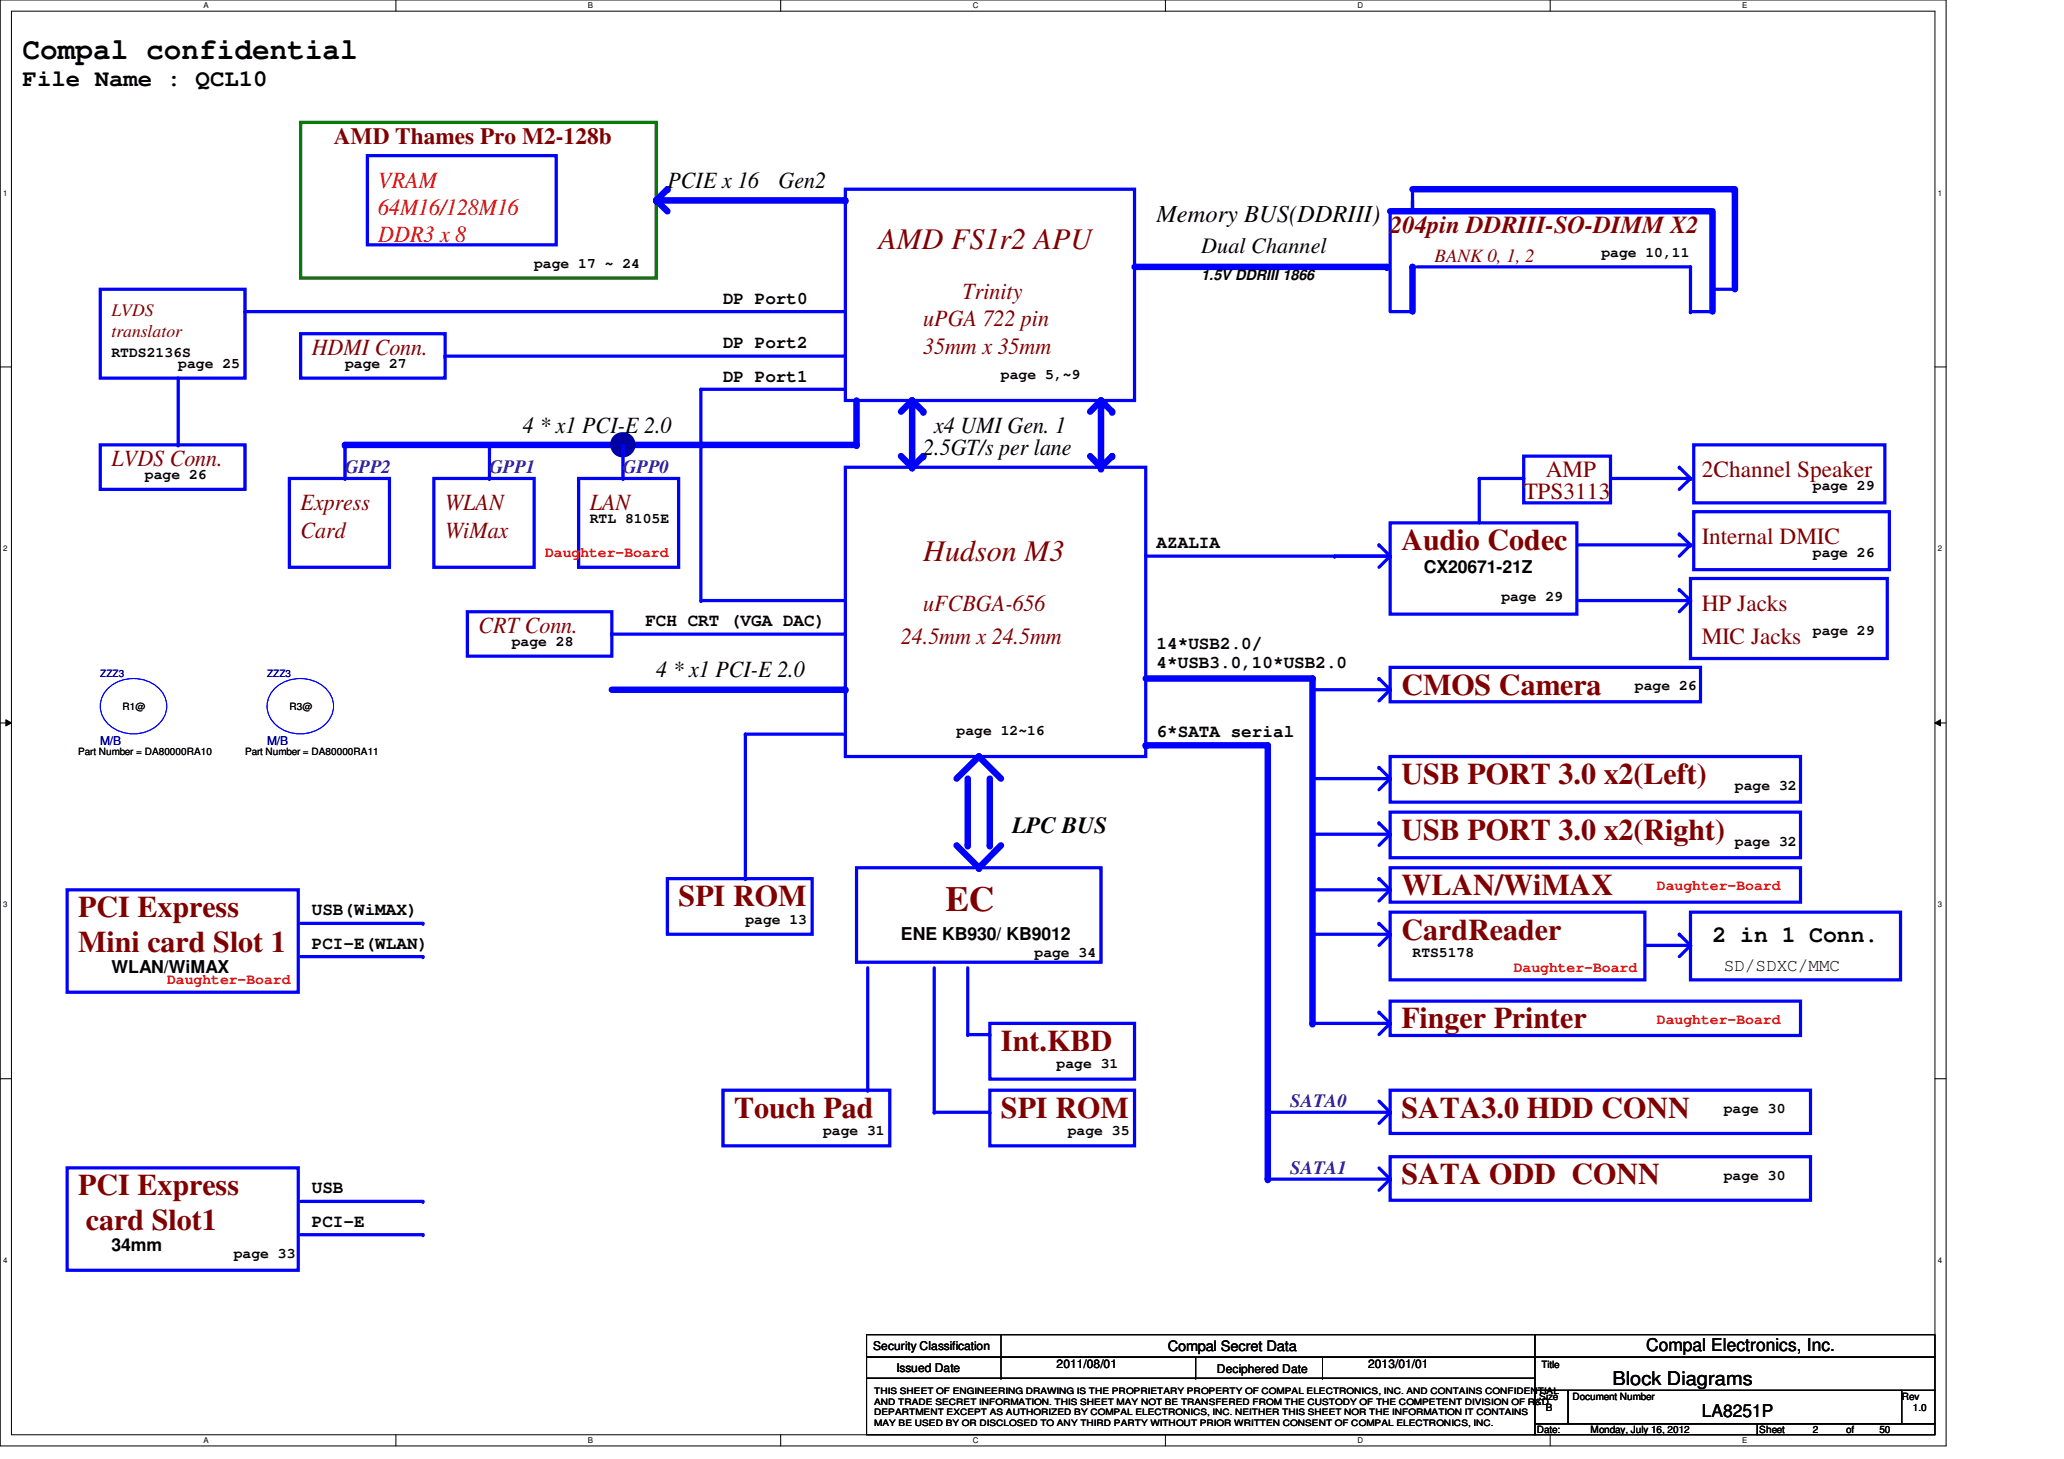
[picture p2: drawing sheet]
<svg xmlns="http://www.w3.org/2000/svg" width="297mm" height="210mm" viewBox="0 0 297 210" stroke-linecap="round" stroke-linejoin="round" font-family="sans-serif">
<path d="M0 0h280.1v208h-280.1zM1.6 1.6h276.9v204.8h-276.9z" fill="none" stroke="#000" stroke-width=".14"/>
<g fill="#fff">
<path d="M29.3 .2h.7v1.2h-.7z"/>
<path d="M29.3 206.6h.7v1.2h-.7z"/>
</g>
<path d="M57 0v1.6M57 206.4v1.6" fill="none" stroke="#000" stroke-width=".14"/>
<g fill="#fff">
<path d="M84.6 .2h.7v1.2h-.7z"/>
<path d="M84.6 206.6h.7v1.2h-.7z"/>
</g>
<path d="M112.3 0v1.6M112.3 206.4v1.6" fill="none" stroke="#000" stroke-width=".14"/>
<g fill="#fff">
<path d="M140 .2h.8v1.2h-.8z"/>
<path d="M140 206.6h.8v1.2h-.8z"/>
</g>
<path d="M167.7 0v1.6M167.7 206.4v1.6" fill="none" stroke="#000" stroke-width=".14"/>
<g fill="#fff">
<path d="M195.4 .2h.7v1.2h-.7z"/>
<path d="M195.4 206.6h.7v1.2h-.7z"/>
</g>
<path d="M223.1 0v1.6M223.1 206.4v1.6" fill="none" stroke="#000" stroke-width=".14"/>
<g fill="#fff">
<path d="M250.7 .2h.8v1.2h-.8z"/>
<path d="M250.7 206.6h.8v1.2h-.8z"/>
<path d="M.5 27.2h.6v1.2h-.6z"/>
<path d="M278.9 27.2h.6v1.2h-.6z"/>
<path d="M.5 78.4h.6v1.1h-.6z"/>
<path d="M278.9 78.4h.6v1.1h-.6z"/>
</g>
<path d="M0 52.8h1.6M278.5 52.8h1.6" fill="none" stroke="#000" stroke-width=".14"/>
<g fill="#fff">
<path d="M.5 129.6h.6v1.2h-.6z"/>
<path d="M278.9 129.6h.6v1.2h-.6z"/>
</g>
<path d="M0 104h1.6M.8 103.5l.8 .5-.8 .4zM278.5 104l.8-.5v.9zM278.5 104h1.6" fill="none" stroke="#000" stroke-width=".14"/>
<path d="M.8 103.5l.8 .5-.8 .4zM278.5 104l.8-.5v.9z" fill="#000"/>
<g fill="#fff">
<path d="M.5 180.8h.6v1.1h-.6z"/>
<path d="M278.9 180.8h.6v1.1h-.6z"/>
</g>
<path d="M0 155.2h1.6M278.5 155.2h1.6" fill="none" stroke="#000" stroke-width=".14"/>
<path d="M131.3 57.6v9.6" fill="none" stroke="#00f" stroke-width=".93"/>
<circle cx="131.3" cy="67.2" r=".47" fill="#00f"/>
<path d="M158.4 57.6v9.8" fill="none" stroke="#00f" stroke-width=".93"/>
<circle cx="158.4" cy="67.4" r=".47" fill="#00f"/>
<path d="M121.7 27.2h41.6v30.4h-41.6zM121.7 67.2h43.2v41.6h-43.2z" fill="none" stroke="#00f" stroke-width=".47"/>
<path d="M158.4 57.6l1.7 1.6" fill="none" stroke="#00f" stroke-width=".93"/>
<circle cx="160.1" cy="59.2" r=".47" fill="#00f"/>
<path d="M158.4 57.6l-1.5 1.6" fill="none" stroke="#00f" stroke-width=".93"/>
<circle cx="158.4" cy="57.6" r=".47" fill="#00f"/>
<path d="M160.1 65.6l-1.7 1.6" fill="none" stroke="#00f" stroke-width=".93"/>
<circle cx="160.1" cy="65.6" r=".47" fill="#00f"/>
<path d="M156.9 65.6l1.5 1.6" fill="none" stroke="#00f" stroke-width=".93"/>
<circle cx="158.4" cy="67.2" r=".47" fill="#00f"/>
<path d="M131.3 57.6l1.6 1.6" fill="none" stroke="#00f" stroke-width=".93"/>
<circle cx="132.9" cy="59.2" r=".47" fill="#00f"/>
<path d="M131.3 57.6l-1.6 1.6" fill="none" stroke="#00f" stroke-width=".93"/>
<circle cx="131.3" cy="57.6" r=".47" fill="#00f"/>
<path d="M132.9 65.6l-1.6 1.6" fill="none" stroke="#00f" stroke-width=".93"/>
<circle cx="132.9" cy="65.6" r=".47" fill="#00f"/>
<path d="M129.7 65.6l1.6 1.6" fill="none" stroke="#00f" stroke-width=".93"/>
<circle cx="131.3" cy="67.2" r=".47" fill="#00f"/>
<path d="M163.3 38.4h36.3M203.3 27.2h46.4v14.4" fill="none" stroke="#00f" stroke-width=".93"/>
<path d="M203.3 27.2v3.2v-1.6" fill="none" stroke="#00f" stroke-width=".47"/>
<circle cx="199.6" cy="38.4" r=".47" fill="#00f"/>
<path d="M200.1 30.4v14.4h3.2M246.5 41.6h3.2" fill="none" stroke="#00f" stroke-width=".47"/>
<circle cx="246.5" cy="41.6" r=".23" fill="#00f"/>
<path d="M200.1 30.4h46.4v14.4" fill="none" stroke="#00f" stroke-width=".93"/>
<path d="M243.3 44.8h3.2" fill="none" stroke="#00f" stroke-width=".47"/>
<circle cx="243.3" cy="44.8" r=".23" fill="#00f"/>
<path d="M203.3 38.4v6.4" fill="none" stroke="#00f" stroke-width=".93"/>
<circle cx="203.3" cy="38.4" r=".47" fill="#00f"/>
<path d="M243.3 38.4v6.4" fill="none" stroke="#00f" stroke-width=".47"/>
<circle cx="243.3" cy="44.8" r=".23" fill="#00f"/>
<path d="M203.9 38.4h39.4" fill="none" stroke="#00f" stroke-width=".47"/>
<circle cx="243.3" cy="38.4" r=".23" fill="#00f"/>
<path d="M43.3 17.6h51.1v22.4h-51.1z" fill="none" stroke="#008000" stroke-width=".47"/>
<path d="M52.9 22.4h27.1v12.8h-27.1zM198.5 126.4l1.6 1.6M200.1 124.8h59v5h-59z" fill="none" stroke="#00f" stroke-width=".47"/>
<circle cx="198.5" cy="126.4" r=".23" fill="#00f"/>
<path d="M188.9 128h11.2" fill="none" stroke="#00f" stroke-width=".47"/>
<circle cx="200.1" cy="128" r=".23" fill="#00f"/>
<path d="M200.1 128l-1.6 1.6" fill="none" stroke="#00f" stroke-width=".47"/>
<circle cx="200.1" cy="128" r=".23" fill="#00f"/>
<path d="M243.3 68.8l-1.6 1.6" fill="none" stroke="#00f" stroke-width=".47"/>
<circle cx="243.3" cy="68.8" r=".23" fill="#00f"/>
<path d="M241.7 67.2l1.6 1.6" fill="none" stroke="#00f" stroke-width=".47"/>
<circle cx="241.7" cy="67.2" r=".23" fill="#00f"/>
<path d="M212.9 68.8v6.4" fill="none" stroke="#00f" stroke-width=".47"/>
<circle cx="212.9" cy="68.8" r=".23" fill="#00f"/>
<path d="M200.1 108.8h59v6.6h-59zM200.1 112l-1.6 1.6" fill="none" stroke="#00f" stroke-width=".47"/>
<circle cx="200.1" cy="112" r=".23" fill="#00f"/>
<path d="M188.9 112h11.2" fill="none" stroke="#00f" stroke-width=".47"/>
<circle cx="200.1" cy="112" r=".23" fill="#00f"/>
<path d="M198.5 110.4l1.6 1.6" fill="none" stroke="#00f" stroke-width=".47"/>
<circle cx="198.5" cy="110.4" r=".23" fill="#00f"/>
<path d="M198.5 158.4l1.6 1.6" fill="none" stroke="#00f" stroke-width=".47"/>
<circle cx="200.1" cy="160" r=".23" fill="#00f"/>
<path d="M200.1 160l-1.6 1.6" fill="none" stroke="#00f" stroke-width=".47"/>
<circle cx="200.1" cy="160" r=".23" fill="#00f"/>
<path d="M182.5 160h17.6" fill="none" stroke="#00f" stroke-width=".47"/>
<circle cx="200.1" cy="160" r=".23" fill="#00f"/>
<path d="M200.1 156.8h60.5v6.3h-60.5zM200.1 166.4h60.5v6.3h-60.5z" fill="none" stroke="#00f" stroke-width=".47"/>
<path d="M182.5 107.2v62.4" fill="none" stroke="#00f" stroke-width=".93"/>
<circle cx="182.5" cy="169.6" r=".47" fill="#00f"/>
<path d="M243.3 78.4l-1.6 1.6" fill="none" stroke="#00f" stroke-width=".47"/>
<circle cx="243.3" cy="78.4" r=".23" fill="#00f"/>
<path d="M227.3 78.4h16" fill="none" stroke="#00f" stroke-width=".47"/>
<circle cx="243.3" cy="78.4" r=".23" fill="#00f"/>
<path d="M241.7 76.8l1.6 1.6" fill="none" stroke="#00f" stroke-width=".47"/>
<circle cx="241.7" cy="76.8" r=".23" fill="#00f"/>
<path d="M243.8 73.6h28.1v8.4h-28.1zM198.5 118.4l1.6 1.6" fill="none" stroke="#00f" stroke-width=".47"/>
<circle cx="198.5" cy="118.4" r=".23" fill="#00f"/>
<path d="M188.9 120h11.2" fill="none" stroke="#00f" stroke-width=".47"/>
<circle cx="200.1" cy="120" r=".23" fill="#00f"/>
<path d="M200.1 120l-1.6 1.6" fill="none" stroke="#00f" stroke-width=".47"/>
<circle cx="200.1" cy="120" r=".23" fill="#00f"/>
<path d="M198.5 97.6l1.6 1.6" fill="none" stroke="#00f" stroke-width=".47"/>
<circle cx="198.5" cy="97.6" r=".23" fill="#00f"/>
<path d="M200.1 99.2l-1.6 1.6" fill="none" stroke="#00f" stroke-width=".47"/>
<circle cx="200.1" cy="99.2" r=".23" fill="#00f"/>
<path d="M188.9 99.2h11.2" fill="none" stroke="#00f" stroke-width=".47"/>
<circle cx="200.1" cy="99.2" r=".23" fill="#00f"/>
<path d="M198.5 78.4l1.6 1.6M200.1 75.2h26.8v13.1h-26.8zM200.1 96h44.6v5h-44.6z" fill="none" stroke="#00f" stroke-width=".47"/>
<circle cx="198.5" cy="78.4" r=".23" fill="#00f"/>
<path d="M200.1 80l-1.6 1.6" fill="none" stroke="#00f" stroke-width=".47"/>
<circle cx="200.1" cy="80" r=".23" fill="#00f"/>
<path d="M243.8 64h27.5v8.3h-27.5zM192.1 80h8" fill="none" stroke="#00f" stroke-width=".47"/>
<circle cx="192.1" cy="80" r=".23" fill="#00f"/>
<path d="M164.9 107.2h17.6" fill="none" stroke="#00f" stroke-width=".93"/>
<circle cx="164.9" cy="107.2" r=".47" fill="#00f"/>
<path d="M164.9 97.6h24" fill="none" stroke="#00f" stroke-width=".93"/>
<circle cx="188.9" cy="97.6" r=".47" fill="#00f"/>
<path d="M188.9 97.6v49.6" fill="none" stroke="#00f" stroke-width=".93"/>
<circle cx="188.9" cy="147.2" r=".47" fill="#00f"/>
<path d="M164.9 80h35.2" fill="none" stroke="#00f" stroke-width=".47"/>
<circle cx="200.1" cy="80" r=".23" fill="#00f"/>
<path d="M243.3 83.2h28.3v11.5h-28.3zM243.3 86.4l-1.6 1.6M200.1 116.8h59v6.6h-59z" fill="none" stroke="#00f" stroke-width=".47"/>
<circle cx="243.3" cy="86.4" r=".23" fill="#00f"/>
<path d="M227.3 86.4h16" fill="none" stroke="#00f" stroke-width=".47"/>
<circle cx="243.3" cy="86.4" r=".23" fill="#00f"/>
<path d="M241.7 84.8l1.6 1.6" fill="none" stroke="#00f" stroke-width=".47"/>
<circle cx="241.7" cy="84.8" r=".23" fill="#00f"/>
<path d="M200.1 169.6l-1.6 1.6" fill="none" stroke="#00f" stroke-width=".47"/>
<circle cx="200.1" cy="169.6" r=".23" fill="#00f"/>
<path d="M182.5 169.6h17.6" fill="none" stroke="#00f" stroke-width=".47"/>
<circle cx="200.1" cy="169.6" r=".23" fill="#00f"/>
<path d="M198.5 168l1.6 1.6" fill="none" stroke="#00f" stroke-width=".47"/>
<circle cx="200.1" cy="169.6" r=".23" fill="#00f"/>
<path d="M142.4 112v9.6" fill="none" stroke="#00f" stroke-width=".93"/>
<circle cx="142.4" cy="121.6" r=".47" fill="#00f"/>
<path d="M139.3 112v9.6" fill="none" stroke="#00f" stroke-width=".93"/>
<circle cx="139.3" cy="121.6" r=".47" fill="#00f"/>
<path d="M140.9 108.8l-3.2 3.2" fill="none" stroke="#00f" stroke-width=".93"/>
<circle cx="140.9" cy="108.8" r=".47" fill="#00f"/>
<path d="M140.9 108.8l3.2 3.2" fill="none" stroke="#00f" stroke-width=".93"/>
<circle cx="140.9" cy="108.8" r=".47" fill="#00f"/>
<path d="M137.7 121.6l3.2 3.2" fill="none" stroke="#00f" stroke-width=".93"/>
<circle cx="140.9" cy="124.8" r=".47" fill="#00f"/>
<path d="M144.1 121.6l-3.2 3.2" fill="none" stroke="#00f" stroke-width=".93"/>
<circle cx="140.9" cy="124.8" r=".47" fill="#00f"/>
<path d="M134.4 139.2v20.8M104.1 156.8h24v8h-24zM142.4 147.2h20.9v8h-20.9zM142.4 156.8h20.9v8h-20.9z" fill="none" stroke="#00f" stroke-width=".47"/>
<circle cx="134.4" cy="160" r=".23" fill="#00f"/>
<path d="M124.9 139.2v17.6" fill="none" stroke="#00f" stroke-width=".47"/>
<circle cx="124.9" cy="156.8" r=".23" fill="#00f"/>
<path d="M134.4 160h8" fill="none" stroke="#00f" stroke-width=".47"/>
<circle cx="142.4" cy="160" r=".23" fill="#00f"/>
<path d="M139.3 148.8h3.1" fill="none" stroke="#00f" stroke-width=".47"/>
<circle cx="142.4" cy="148.8" r=".23" fill="#00f"/>
<path d="M123.3 124.8h35.1v13.6h-35.1zM139.3 139.2v9.6" fill="none" stroke="#00f" stroke-width=".47"/>
<circle cx="139.3" cy="148.8" r=".23" fill="#00f"/>
<path d="M9.6 128h33.3v14.7h-33.3zM43.3 137.6h17.6" fill="none" stroke="#00f" stroke-width=".47"/>
<circle cx="60.9" cy="137.6" r=".23" fill="#00f"/>
<path d="M43.3 132.8h17.6" fill="none" stroke="#00f" stroke-width=".47"/>
<circle cx="60.9" cy="132.8" r=".23" fill="#00f"/>
<path d="M107.3 105.6h14.4" fill="none" stroke="#00f" stroke-width=".47"/>
<circle cx="107.3" cy="105.6" r=".23" fill="#00f"/>
<path d="M107.3 105.6v20.8" fill="none" stroke="#00f" stroke-width=".47"/>
<circle cx="107.3" cy="126.4" r=".23" fill="#00f"/>
<path d="M96.1 126.4h20.8v8h-20.8z" fill="none" stroke="#00f" stroke-width=".47"/>
<path d="M94.4 28.8h27.3" fill="none" stroke="#00f" stroke-width=".93"/>
<circle cx="121.7" cy="28.8" r=".47" fill="#00f"/>
<path d="M96.1 27.2l-1.7 1.6" fill="none" stroke="#00f" stroke-width=".93"/>
<circle cx="96.1" cy="27.2" r=".47" fill="#00f"/>
<path d="M94.4 28.8l1.7 1.6" fill="none" stroke="#00f" stroke-width=".93"/>
<circle cx="94.4" cy="28.8" r=".47" fill="#00f"/>
<path d="M35.3 44.8h86.4M14.4 64h20.9v6.4h-20.9z" fill="none" stroke="#00f" stroke-width=".47"/>
<circle cx="35.3" cy="44.8" r=".23" fill="#00f"/>
<path d="M14.4 41.6h20.9v12.8h-20.9zM25.7 54.4v9.6" fill="none" stroke="#00f" stroke-width=".47"/>
<circle cx="25.7" cy="64" r=".23" fill="#00f"/>
<path d="M64 51.2h57.7" fill="none" stroke="#00f" stroke-width=".47"/>
<circle cx="64" cy="51.2" r=".23" fill="#00f"/>
<path d="M43.3 48h20.7v6.4h-20.7zM100.9 56h20.8" fill="none" stroke="#00f" stroke-width=".47"/>
<circle cx="100.9" cy="56" r=".23" fill="#00f"/>
<path d="M100.9 56v30.4" fill="none" stroke="#00f" stroke-width=".47"/>
<circle cx="100.9" cy="86.4" r=".23" fill="#00f"/>
<path d="M100.9 86.4h20.8" fill="none" stroke="#00f" stroke-width=".47"/>
<circle cx="121.7" cy="86.4" r=".23" fill="#00f"/>
<path d="M67.3 88h20.7v6.4h-20.7zM88 91.2h33.7" fill="none" stroke="#00f" stroke-width=".47"/>
<circle cx="88" cy="91.2" r=".23" fill="#00f"/>
<path d="M123.3 57.6v6.4" fill="none" stroke="#00f" stroke-width=".93"/>
<circle cx="123.3" cy="64" r=".47" fill="#00f"/>
<path d="M49.7 64h73.6" fill="none" stroke="#00f" stroke-width=".93"/>
<circle cx="49.7" cy="64" r=".47" fill="#00f"/>
<circle cx="89.6" cy="64" r="1.6" fill="#0000a0"/>
<circle cx="89.6" cy="64" r="1.6" fill="none" stroke="#0000a0" stroke-width=".47"/>
<path d="M89.7 64v4.8" fill="none" stroke="#00f" stroke-width=".47"/>
<circle cx="89.7" cy="68.8" r=".23" fill="#00f"/>
<path d="M83.3 68.8h14.4v12.8h-14.4zM198.5 132.8l1.6 1.6M200.1 131.2h36.6v9.8h-36.6z" fill="none" stroke="#00f" stroke-width=".47"/>
<circle cx="198.5" cy="132.8" r=".23" fill="#00f"/>
<path d="M200.1 134.4l-1.6 1.6" fill="none" stroke="#00f" stroke-width=".47"/>
<circle cx="200.1" cy="134.4" r=".23" fill="#00f"/>
<path d="M236.9 136h6.4" fill="none" stroke="#00f" stroke-width=".47"/>
<circle cx="243.3" cy="136" r=".23" fill="#00f"/>
<path d="M243.3 136l-1.6 1.6" fill="none" stroke="#00f" stroke-width=".47"/>
<circle cx="243.3" cy="136" r=".23" fill="#00f"/>
<path d="M241.7 134.4l1.6 1.6" fill="none" stroke="#00f" stroke-width=".47"/>
<circle cx="241.7" cy="134.4" r=".23" fill="#00f"/>
<path d="M243.3 131.2h30.2v9.8h-30.2zM43.3 177.6h17.6" fill="none" stroke="#00f" stroke-width=".47"/>
<circle cx="60.9" cy="177.6" r=".23" fill="#00f"/>
<path d="M9.6 168h33.3v14.8h-33.3zM43.3 172.8h17.6" fill="none" stroke="#00f" stroke-width=".47"/>
<circle cx="60.9" cy="172.8" r=".23" fill="#00f"/>
<path d="M62.4 68.8h14.5v12.8h-14.5zM70.4 64v4.8" fill="none" stroke="#00f" stroke-width=".47"/>
<circle cx="70.4" cy="68.8" r=".23" fill="#00f"/>
<path d="M88 99.2h33.7" fill="none" stroke="#00f" stroke-width=".93"/>
<circle cx="121.7" cy="99.2" r=".47" fill="#00f"/>
<path d="M41.7 68.8h14.3v12.8h-14.3zM49.7 64v4.8" fill="none" stroke="#00f" stroke-width=".47"/>
<circle cx="49.7" cy="68.8" r=".23" fill="#00f"/>
<path d="M198.5 145.6l1.6 1.6M200.1 144h59v5h-59z" fill="none" stroke="#00f" stroke-width=".47"/>
<circle cx="198.5" cy="145.6" r=".23" fill="#00f"/>
<path d="M188.9 147.2h11.2" fill="none" stroke="#00f" stroke-width=".47"/>
<circle cx="200.1" cy="147.2" r=".23" fill="#00f"/>
<path d="M200.1 147.2l-1.6 1.6" fill="none" stroke="#00f" stroke-width=".47"/>
<circle cx="200.1" cy="147.2" r=".23" fill="#00f"/>
<path d="M188.9 134.4h11.2" fill="none" stroke="#00f" stroke-width=".47"/>
<circle cx="200.1" cy="134.4" r=".23" fill="#00f"/>
<path d="M219.3 65.6h12.5v6.7h-12.5zM232.1 68.8h11.2" fill="none" stroke="#00f" stroke-width=".47"/>
<circle cx="243.3" cy="68.8" r=".23" fill="#00f"/>
<path d="M212.9 68.8h6.4" fill="none" stroke="#00f" stroke-width=".47"/>
<circle cx="219.3" cy="68.8" r=".23" fill="#00f"/>
<g fill="none" stroke="#000" stroke-width=".14">
<path d="M124.7 192h96.2v3.2h-96.2zM124.7 195.2h96.2v3.1h-96.2zM124.7 198.3h96.2v8.1h-96.2zM144.1 195.2h.1M144.1 198.3h.1M144.1 192v6.3M172.1 198.3h.1M172.1 195.2v3.1M190.3 198.3h.1M190.3 195.2v3.1M220.9 192h57.6v3.2h-57.6zM220.9 195.2h57.6v4.8h-57.6z"/>
<path d="M220.9 200h4.8v4.9h-4.8zM220.9 204.9h32v1.5h-32zM225.7 200h48v4.9h-48zM252.9 204.9h25.6v1.5h-25.6zM273.7 200h4.8v4.9h-4.8z"/>
</g>
<path d="M15.5 99a5.4 5.4 0 0 1 7.8 .6 3.5 3.5 0 0 1-1 5 5.2 5.2 0 0 1-7.6-1.6 3.5 3.5 0 0 1 .8-4zM39.6 99a5.4 5.4 0 0 1 7.7 .6 3.5 3.5 0 0 1-1 5 5.2 5.2 0 0 1-7.6-1.6 3.5 3.5 0 0 1 .9-4z" fill="none" stroke="#00f" stroke-width=".14"/>
<text font-size="5.1" fill="#800000" x="136.1" y="131">EC</text>
<text font-size="4.3" x="3.3" y="8.4">Compal confidential</text>
<g font-size="4.3" fill="#800000">
<text x="126.4" y="35.9">AMD FS1r2 APU</text>
<text x="132.9" y="80.7">Hudson M3</text>
<text x="201.7" y="79.2">Audio Codec</text>
<text x="201.7" y="99.9">CMOS Camera</text>
<text x="201.7" y="112.8">USB PORT 3.0 x2(Left)</text>
<text x="201.7" y="120.8">USB PORT 3.0 x2(Right)</text>
<text x="11.3" y="132">PCI Express</text>
<text x="97.7" y="130.3">SPI ROM</text>
<text x="201.7" y="128.8">WLAN/WiMAX</text>
<text x="11.3" y="137">Mini card Slot 1</text>
<text x="201.7" y="135.2">CardReader</text>
<text x="201.7" y="148">Finger Printer</text>
<text x="144.1" y="151.2">Int.KBD</text>
<text x="105.7" y="160.8">Touch Pad</text>
<text x="144.1" y="160.8">SPI ROM</text>
<text x="201.7" y="160.8">SATA3.0 HDD CONN</text>
<text x="11.3" y="172">PCI Express</text>
<text x="201.7" y="170.3">SATA ODD CONN</text>
<text x="12.4" y="177">card Slot1</text>
</g>
<text font-size="3.5" x="166.5" y="32">Memory BUS(DDRIII)</text>
<text font-size="3.5" fill="#800000" x="200.1" y="33.6">204pin DDRIII-SO-DIMM X2</text>
<g font-size="3.3">
<text x="3.3" y="12.4">File Name : QCL10</text>
<text x="96.1" y="27">PCIE x 16</text>
<text x="112.1" y="27">Gen2</text>
<text x="75.3" y="62.2">4 * x1 PCI-E 2.0</text>
<text x="132.9" y="65.4">2.5GT/s per lane</text>
<text x="134.4" y="62.2">x4 UMI Gen. 1</text>
<text x="94.4" y="97.4">4 * x1 PCI-E 2.0</text>
<text x="145.7" y="119.9">LPC BUS</text>
<text x="246.5" y="135.6">2 in 1 Conn.</text>
</g>
<g font-size="3.3" fill="#800000">
<text x="48" y="20.7">AMD Thames Pro M2-128b</text>
<text x="132.9" y="46.9">uPGA 722 pin</text>
<text x="138.5" y="43">Trinity</text>
<text x="44.9" y="51">HDMI Conn.</text>
<text x="132.9" y="50.9">35mm x 35mm</text>
<text x="16" y="67">LVDS Conn.</text>
<text x="219.3" y="71.8">TPS3113</text>
<text x="222.5" y="68.6">AMP</text>
<text x="244.9" y="68.6">2Channel Speaker</text>
<text x="43.3" y="73.4">Express</text>
<text x="43.3" y="77.3">Card</text>
<text x="64" y="73.4">WLAN</text>
<text x="64" y="77.3">WiMax</text>
<text x="84.9" y="73.4">LAN</text>
<text x="244.9" y="78.2">Internal DMIC</text>
<text x="132.9" y="87.8">uFCBGA-656</text>
<text x="244.9" y="87.8">HP Jacks</text>
<text x="68.9" y="91">CRT Conn.</text>
<text x="129.7" y="92.6">24.5mm x 24.5mm</text>
<text x="244.9" y="92.6">MIC Jacks</text>
</g>
<g font-size="3.3" fill="#f00">
<text x="54.4" y="27">VRAM</text>
<text x="54.4" y="30.9">64M16/128M16</text>
<text x="54.4" y="34.9">DDR3 x 8</text>
</g>
<text font-size="3.2" x="172.9" y="36.4">Dual Channel</text>
<text font-size="2.7" fill="#800000" x="206.5" y="37.7">BANK 0, 1, 2</text>
<g font-size="2.7" fill="#400080">
<text x="49.7" y="68.1">GPP2</text>
<text x="70.4" y="68.1">GPP1</text>
<text x="89.7" y="68.1">GPP0</text>
<text x="185.7" y="159.3">SATA0</text>
<text x="185.7" y="168.9">SATA1</text>
</g>
<text font-size="2.7" x="232.1" y="199.3">Block Diagrams</text>
<g font-size="2.5" fill="#800000">
<text x="16" y="45.5">LVDS</text>
<text x="16" y="48.5">translator</text>
</g>
<g font-size="2.5">
<text x="104.1" y="43.7">DP Port0</text>
<text x="104.1" y="50.1">DP Port2</text>
<text x="104.1" y="54.9">DP Port1</text>
<text x="166.5" y="78.9">AZALIA</text>
<text x="204.9" y="82.4">CX20671-21Z</text>
<text x="92.9" y="90.1">FCH CRT (VGA DAC)</text>
<text x="166.5" y="93.3">14*USB2.0/</text>
<text x="166.5" y="96.1">4*USB3.0,10*USB2.0</text>
<text x="166.5" y="106.1">6*SATA serial</text>
<text x="44.9" y="131.7">USB(WiMAX)</text>
<text x="44.9" y="136.5">PCI-E(WLAN)</text>
<text x="129.7" y="135.2">ENE KB930/ KB9012</text>
<text x="16" y="140">WLAN/WiMAX</text>
<text x="248.1" y="139.7">SD/SDXC/MMC</text>
<text x="44.9" y="171.7">USB</text>
<text x="44.9" y="176.5">PCI-E</text>
<text x="16" y="180">34mm</text>
<text x="236.9" y="194.3">Compal Electronics, Inc.</text>
<text x="244.9" y="203.9">LA8251P</text>
</g>
<g font-size="2.1">
<text x="76.9" y="38.5">page 17 ~ 24</text>
<text x="172.9" y="40.3">1.5V DDRIII 1866</text>
<text x="230.5" y="36.9">page 10,11</text>
<text x="16" y="51.3">RTDS2136S</text>
<text x="25.7" y="52.9">page 25</text>
<text x="49.7" y="52.9">page 27</text>
<text x="144.1" y="54.5">page 5,~9</text>
<text x="20.9" y="68.9">page 26</text>
<text x="260.9" y="70.5">page 29</text>
<text x="84.9" y="75.3">RTL 8105E</text>
<text x="260.9" y="80.1">page 26</text>
<text x="216.1" y="86.5">page 29</text>
<text x="73.7" y="92.9">page 28</text>
<text x="260.9" y="91.3">page 29</text>
<text x="235.3" y="99.3">page 26</text>
<text x="137.7" y="105.7">page 12~16</text>
<text x="249.7" y="113.7">page 32</text>
<text x="249.7" y="121.7">page 32</text>
<text x="107.3" y="132.9">page 13</text>
<text x="148.9" y="137.7">page 34</text>
<text x="203.3" y="137.7">RTS5178</text>
<text x="152.1" y="153.7">page 31</text>
<text x="248.1" y="160.1">page 30</text>
<text x="118.4" y="163.3">page 31</text>
<text x="153.7" y="163.3">page 35</text>
<text x="248.1" y="169.7">page 30</text>
<text x="33.7" y="180.9">page 33</text>
<text x="168.1" y="194.4">Compal Secret Data</text>
</g>
<g font-size="2.1" fill="#f00">
<text x="78.4" y="80.1">Daughter-Board</text>
<text x="238.5" y="128.1">Daughter-Board</text>
<text x="24" y="141.6">Daughter-Board</text>
<text x="217.8" y="139.8">Daughter-Board</text>
<text x="238.5" y="147.3">Daughter-Board</text>
</g>
<g font-size="1.7" fill="#000080">
<text x="14.4" y="107.2">M/B</text>
<text x="38.4" y="107.2">M/B</text>
</g>
<g font-size="1.7">
<text x="125.7" y="194.3">Security Classification</text>
<text x="129" y="197.3">Issued Date</text>
<text x="152.1" y="196.8">2011/08/01</text>
<text x="175.1" y="197.5">Deciphered Date</text>
<text x="196.9" y="196.8">2013/01/01</text>
</g>
<g font-size="1.4" fill="#000080">
<text x="14.4" y="97.4">ZZZ3</text>
<text x="38.4" y="97.4">ZZZ3</text>
</g>
<g font-size="1.4">
<text x="17.6" y="102.2">R1@</text>
<text x="41.7" y="102.2">R3@</text>
<text x="11.3" y="108.6">Part Number = DA80000RA10</text>
<text x="35.3" y="108.6">Part Number = DA80000RA11</text>
<text x="221.8" y="196.8">Title</text>
<text x="221.5" y="201.4">Size</text>
<text x="222.5" y="203">B</text>
<text x="226.3" y="201.4">Document Number</text>
<text x="273.7" y="201.4">Rev</text>
<text x="275.3" y="203">1.0</text>
<text x="221.2" y="206.2">Date:</text>
<text x="228.9" y="206.2">Monday, July 16, 2012</text>
<text x="253.2" y="206.2">Sheet</text>
<text x="260.9" y="206.2">2</text>
<text x="265.7" y="206.2">of</text>
<text x="270.5" y="206.2">50</text>
</g>
<g font-size="1.3">
<text x="125.8" y="200.6">THIS SHEET OF ENGINEERING DRAWING IS THE PROPRIETARY PROPERTY OF COMPAL ELECTRONICS, INC. AND CONTAINS CONFIDENTIAL</text>
<text x="125.8" y="202.1">AND TRADE SECRET INFORMATION. THIS SHEET MAY NOT BE TRANSFERED FROM THE CUSTODY OF THE COMPETENT DIVISION OF R&amp;D</text>
<text x="125.8" y="203.6">DEPARTMENT EXCEPT AS AUTHORIZED BY COMPAL ELECTRONICS, INC. NEITHER THIS SHEET NOR THE INFORMATION IT CONTAINS</text>
<text x="125.8" y="205.1">MAY BE USED BY OR DISCLOSED TO ANY THIRD PARTY WITHOUT PRIOR WRITTEN CONSENT OF COMPAL ELECTRONICS, INC.</text>
</g>
<g font-size="1.1">
<text x="29.3" y="1.1">A</text>
<text x="84.6" y="1.1">B</text>
<text x="140" y="1.1">C</text>
<text x="195.4" y="1.1">D</text>
<text x="250.7" y="1.1">E</text>
<text x=".5" y="28.2">1</text>
<text x="278.9" y="28.2">1</text>
<text x=".5" y="79.3">2</text>
<text x="278.9" y="79.3">2</text>
<text x=".5" y="130.6">3</text>
<text x="278.9" y="130.6">3</text>
<text x=".5" y="181.7">4</text>
<text x="278.9" y="181.7">4</text>
<text x="29.3" y="207.6">A</text>
<text x="84.6" y="207.6">B</text>
<text x="140" y="207.6">C</text>
<text x="195.4" y="207.6">D</text>
<text x="250.7" y="207.6">E</text>
</g>
</svg>
